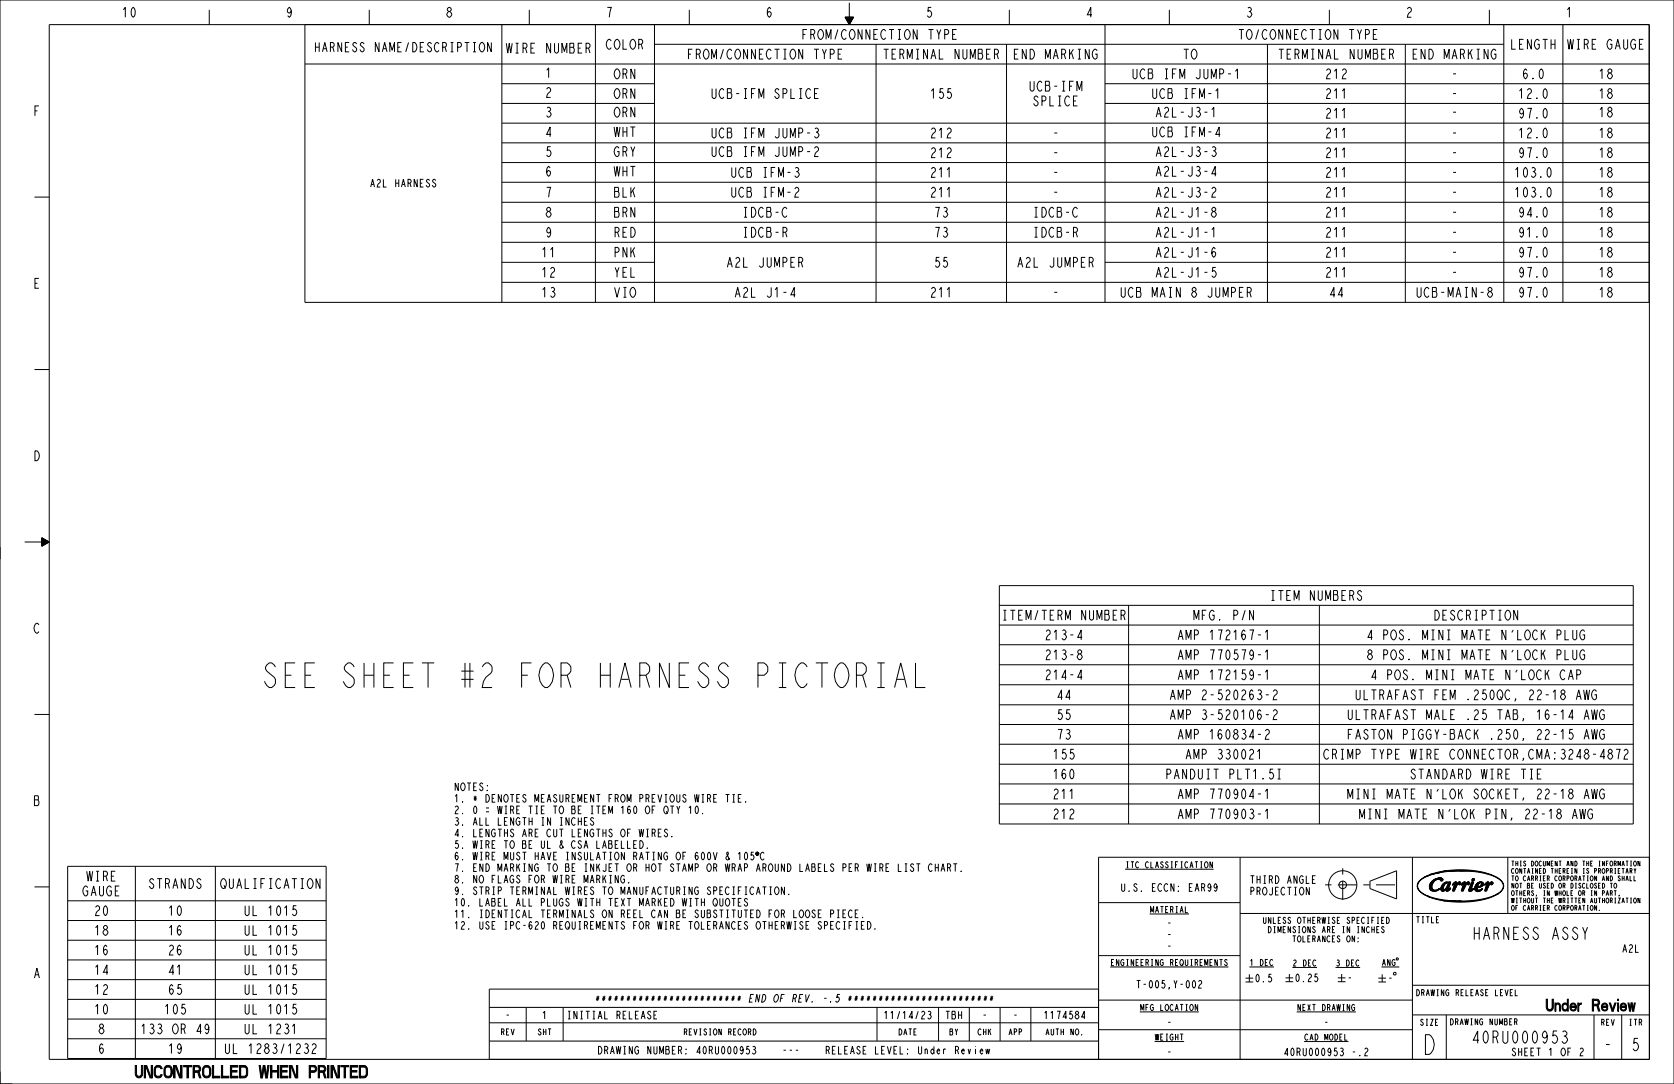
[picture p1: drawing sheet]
<svg xmlns="http://www.w3.org/2000/svg" width="864mm" height="559mm" viewBox="0 0 864 559" stroke-linecap="round" stroke-linejoin="round" font-family="sans-serif">
<path d="M684 456h37M693 448v17" fill="none" stroke="#000" stroke-width=".52" stroke-dasharray="3.3 3.3 9.8 3.3" stroke-linecap="butt"/>
<g fill="none" stroke="#000" stroke-width=".52">
<path d="M0 0h864v559h-864zM108 5v8M190 5v8M259 13v143M273 5v8M307 13v143M338 13v143M356 5v8M436 9h4l-2 4M436 9l2 4M436 9h4M436 9l2 3 2-3"/>
<path d="M436 9h4l-2 3-1-3M437 9h2l-1 3M437 9l1 2M437 10h2M438 10h1l-1 1M438 10v1M438 10h.1M438 1v12M439 10l-1 1-1-1M521 5v8M570 13v143M603 5v8"/>
<path d="M686 5v8M768 5v8M776 13v143M806 13v143M851 13h-826v533h826v-533h-694v143h694M157 33h694M338 23h438M452 23v133M519 23v133M654 23v133M725 23v133M259 43h79"/>
<path d="M259 53h79M570 43h281M570 53h281M259 63h592M259 74h592M259 84h592M259 94h592M18 102h7M259 104h592M259 115h592M259 125h592M259 135h79"/>
<path d="M570 135h281M259 146h592M18 190h7M13 279h12M22 277l3 2-3 3zM22 277l3 2-3 2M22 278v3M22 278l3 1M22 278v3l3-2M22 278l2 1-2 2M22 278l2 1-2 1M22 279v1l2-1"/>
<path d="M22 279h1l-1 1M23 279v1v-1M23 279h.1M516 302h327v123h-327zM516 312h327M582 312v113M681 312v113M516 322h327M516 332h327M516 343h327M516 353h327M18 368h7"/>
<path d="M516 363h327M516 373h327M516 384h327M516 394h327M516 404h327M516 414h327M18 457h7M35 447h133v99h-133zM70 447v99M111 447v99M640 442v104M707 454l13-5v14l-13-5z"/>
<path d="M729 442v104M731 457l1 1zM732 458l1 2 5 3-4-2zM732 455l-1 2zM733 453l5-2-4 2-3 3zM735 452l3-1 5-1zM738 458h1zM738 451l5-2h6zM738 459h1zM738 455h1v3h-1zM738 459h2zM738 459h4h-2z"/>
<path d="M739 454h2l-2 1h-1zM739 454l3-1h2v1l-1-1h-2l-2 2v2v2h1l3-1-2 1h-2l-1-1v-2zM740 454l2-1zM740 453h2zM740 459l3-1-1 1zM740 453h4zM741 453h3zM742 453h2zM742 458h.1M742 453h1zM743 458h.1M743 449h17z"/>
<path d="M743 453l1 1zM743 458h2zM743 458h1zM743 459h2zM743 459h3h-2zM743 458l2-1zM744 459h1h-1zM745 456l1-1zM745 456l1-1-1 2-2 1zM745 456l1-1h2l-1 4 1-1-1 1h-1v-1l-1 1h-1l-1-1zM745 449l7-1 8 1zM745 455h1z"/>
<path d="M745 459l1-1zM745 455h1h1zM746 456l1-1-1 3-1 1v-1zM746 459h2h-1zM746 459h1zM747 457l1-1-1 3h-1v-1zM747 455h1l-1 1zM747 456l1-1-1 2zM747 459l1-1zM748 458h.1M749 456h1zM750 456h-1z"/>
<path d="M750 458l1-1-1 2h-1zM750 455h.1M750 455h1v2l2-2h1l-1 1h-1l-2 3h-1l1-4-1 1zM750 455h1zM750 455h1l-1 1zM750 456l1 1 1-2-1 2-1 1zM750 456h1v1zM751 455h.1M752 455h2zM752 455h1zM752 455h2l-1 1zM753 455h.1"/>
<path d="M753 456h.1M753 449a33 33 0 0 1 20 4 4 4 0 0 1 3 4 4 4 0 0 1-4 4 5 5 0 0 0 4-4 5 5 0 0 0-4-5 48 48 0 0 0-19-3zM754 456h1zM754 456h.1M754 456h1h-1zM754 458l2-1-1 2h-1zM754 455h1zM755 455h1v2l1-2h1v1h-1l-2 3h-1l1-4-1 1zM755 455h1zM755 455h1l-1 1zM755 456l1 1 1-2-1 2-2 1zM755 456h1v1z"/>
<path d="M756 455h2zM757 455h1zM757 455h1v1zM757 456h.1M758 459h2l-2 1zM758 459h1zM759 459l1-1zM759 455h1zM759 455h1l-2 3zM759 455h1l-1 4 1-1-2 2v-1zM759 455h.1M759 454l2-1-1 1z"/>
<path d="M760 453h1zM760 453h.1M760 458h.1M760 455l-1 4h-1zM761 458h1zM761 458l2-1zM761 458l1 1zM761 457h3zM761 459h1zM761 457l4-1-1 1zM761 457h1zM761 459h2z"/>
<path d="M761 457l1-1zM761 459h3zM761 459h3l-2 1zM761 456h2l-2 1zM761 456h2h-2zM762 456l1-1zM762 456l1-1-2 1zM762 456l2-1h1v2l-3 1 1 1 2-1-2 1-1 1-1-1v-2zM762 455h1zM762 455h2zM762 455h2l1 1h-1v-1zM763 455h1v1l-2 1z"/>
<path d="M763 455h1zM763 459l2-1zM764 456h1zM764 458h1zM765 458h.1M766 456h1zM766 456h1h-1zM766 458l2-1-1 2h-1zM766 455h1zM767 455h1v2l1-2h1v1h-1l-2 3h-1l1-4-1 1zM767 455h1zM767 455h1l-1 1z"/>
<path d="M767 456l1 1 1-2-1 2-2 1zM767 456h1v1zM768 455h2zM769 455h1zM769 455h1v1zM769 456h.1M778 442v29M851 442h-284v104M35 464h133M35 475h133M567 465h73M640 471h211"/>
<path d="M736 462l5 2zM741 463l6 1h-2zM745 464h6zM747 465l11-1a40 40 0 0 0 15-3 47 47 0 0 1-26 4zM747 465l7-1zM35 485h133M35 495h133M567 493h73M35 505h133M35 515h133M252 519h315M271 519v18"/>
<path d="M291 519v18M452 519v18M484 519v18M500 519v18M516 519v18M532 519v18M567 510h-315v36M567 516h162M729 508h122M35 525h133M35 535h133M252 537h315"/>
<path d="M252 527h315M567 531h162M729 523h122M746 523v23M822 523v23M837 523v23"/>
<circle cx="693" cy="456" r="7"/>
<circle cx="693" cy="456" r="1.9"/>
<circle cx="760" cy="454" r=".7"/>
</g>
<g fill="#000">
<path d="M731 457l1 1zM732 455l-1 2zM732 458l1 2 5 3-4-2zM733 453l5-2-4 2-3 3zM738 458h1zM738 459h1zM738 455h1v3h-1zM738 459h2zM738 459h4h-2zM739 454h2l-2 1h-1zM735 452l3-1 5-1zM740 454l2-1z"/>
<path d="M740 453h2zM740 459l3-1-1 1zM742 453h2zM742 453h1zM741 453h3zM740 453h4zM743 453l1 1zM743 458h1zM743 458h2zM743 458l2-1zM743 459h2zM743 459h3h-2z"/>
<path d="M744 459h1h-1zM745 459l1-1zM745 456l1-1-1 2-2 1zM745 456l1-1zM745 455h1zM745 455h1h1zM738 451l5-2h6zM746 459h1zM746 459h2h-1zM747 455h1l-1 1zM747 457l1-1-1 3h-1v-1zM747 459l1-1z"/>
<path d="M747 456l1-1-1 2zM749 456h1zM750 456h-1zM743 449h17zM750 458l1-1-1 2h-1zM750 456h1v1zM750 455h1zM750 455h1l-1 1zM750 456l1 1 1-2-1 2-1 1zM752 455h2zM752 455h2l-1 1zM752 455h1z"/>
<path d="M753 449a33 33 0 0 1 20 4 4 4 0 0 1 3 4 4 4 0 0 1-4 4 5 5 0 0 0 4-4 5 5 0 0 0-4-5 48 48 0 0 0-19-3zM745 449l7-1 8 1zM754 456h1zM754 456h1h-1zM754 455h1zM754 458l2-1-1 2h-1zM755 455h1zM755 456h1v1zM755 455h1l-1 1zM755 456l1 1 1-2-1 2-2 1zM756 455h2zM757 455h1v1z"/>
<path d="M757 455h1zM758 459h1zM758 459h2l-2 1zM760 455l-1 4h-1zM759 455h1zM759 455h1l-2 3zM759 459l1-1zM760 453h1zM759 454l2-1-1 1zM761 458h1zM761 458l2-1zM761 458l1 1z"/>
<path d="M761 459h1zM761 457h1zM761 457l1-1zM761 456h2l-2 1zM761 459h2zM761 456h2h-2zM762 456l1-1-2 1zM761 459h3zM762 456l1-1zM762 455h1zM761 457h3zM762 455h2z"/>
<path d="M763 455h1zM761 459h3l-2 1zM762 455h2l1 1h-1v-1zM763 459l2-1zM764 458h1zM761 457l4-1-1 1zM764 456h1zM766 456h1zM766 456h1h-1zM766 455h1zM766 458l2-1-1 2h-1zM767 455h1z"/>
<path d="M767 456h1v1zM767 455h1l-1 1zM767 456l1 1 1-2-1 2-2 1zM768 455h2zM769 455h1v1zM769 455h1zM736 462l5 2zM741 463l6 1h-2zM745 464h6zM747 465l7-1zM747 465l11-1a40 40 0 0 0 15-3 47 47 0 0 1-26 4z"/>
</g>
<!-- layer: 0 -->
<path d="M0 282v6M0 552v7h6" fill="none" stroke="#000" stroke-width=".52"/>
<!-- layer: NOTES3D -->
<g fill="none" stroke="#000" stroke-width=".52">
<path d="M472 342v12h5M363 419h.1M385 414h.1M334 437h.1M347 431h.1M389 439h-1l-1 2h1a1.3 1.3 0 0 1 1 1 1.3 1.3 0 0 1-1 1h-1M325 455h.1M471 446l-1-1a1.6 1.6 0 0 0 0 2 1.6 1.6 0 0 0 1 1v1l-1-1M473 445h2M474 445v4M580 448h46M833 456v-1a1.2 1.2 0 0 1 1 2 1.2 1.2 0 0 1-1 1z"/>
<path d="M843 452v2h1M844 448l-1 1M846 444v2l-1-2v2M386 464l-1-1a1.6 1.6 0 0 0-1 2 1.6 1.6 0 0 0 2 1l-1 1-1-1M407 461h.1M441 471h1M443 469h-2v4h2M445 473h.1M448 475a2 2 0 0 1 1 2 2 2 0 0 1-1 2zM452 479h.1M593 471h20M835 462h.1"/>
<path d="M846 463v2l-1-2v2M573 498h61M645 498h12M667 499h12M689 499h13M713 498h9M713 498l1-3 1 3M713 497h1M717 495v3l-1-3v3M720 495h-1a1.5 1.5 0 0 0-1 1 1.5 1.5 0 0 0 2 2v-2h-1M721 494v1h-1zM643 504h4"/>
<path d="M643 506h4M645 502v4M663 504h4M663 506h4M665 502v4M690 504h4M690 506h4M692 502v4M711 504h4M711 506h4M713 502v4M719 501l1 1v1l-1-1z"/>
<path d="M588 522h30M596 537h15M669 522h30M673 537h23"/>
</g>
<text font-size="16.5" x="134" y="354">SEE SHEET #2 FOR HARNESS PICTORIAL</text>
<text font-size="13.2" x="733" y="544">D</text>
<g font-size="8.3">
<text x="760" y="484">HARNESS ASSY</text>
<text x="759" y="538">40RU000953</text>
<text x="827" y="542">-</text>
<text x="841" y="542">5</text>
<text x="70" y="556">UNCONTROLLED WHEN PRINTED</text>
</g>
<text font-size="7.9" x="787" y="521">Under Review</text>
<g font-size="6.6">
<text x="63" y="9">10</text>
<text x="147" y="9">9</text>
<text x="230" y="9">8</text>
<text x="312" y="9">7</text>
<text x="395" y="9">6</text>
<text x="477" y="9">5</text>
<text x="560" y="9">4</text>
<text x="643" y="9">3</text>
<text x="725" y="9">2</text>
<text x="808" y="9">1</text>
<text x="414" y="20">FROM/CONNECTION TYPE</text>
<text x="639" y="20">TO/CONNECTION TYPE</text>
<text x="261" y="27">WIRE NUMBER</text>
<text x="312" y="25">COLOR</text>
<text x="779" y="25">LENGTH</text>
<text x="809" y="25">WIRE GAUGE</text>
<text x="355" y="30">FROM/CONNECTION TYPE</text>
<text x="456" y="30">TERMINAL NUMBER</text>
<text x="523" y="30">END MARKING</text>
<text x="610" y="30">TO</text>
<text x="660" y="30">TERMINAL NUMBER</text>
<text x="729" y="30">END MARKING</text>
<text x="281" y="40">1</text>
<text x="316" y="41">ORN</text>
<text x="584" y="41">UCB IFM JUMP-1</text>
<text x="683" y="41">212</text>
<text x="748" y="41">-</text>
<text x="785" y="41">6.0</text>
<text x="825" y="41">18</text>
<text x="531" y="47">UCB-IFM</text>
<text x="281" y="50">2</text>
<text x="316" y="51">ORN</text>
<text x="367" y="51">UCB-IFM SPLICE</text>
<text x="480" y="51">155</text>
<text x="594" y="51">UCB IFM-1</text>
<text x="683" y="51">211</text>
<text x="748" y="51">-</text>
<text x="783" y="51">12.0</text>
<text x="825" y="51">18</text>
<text x="17" y="60">F</text>
<text x="533" y="55">SPLICE</text>
<text x="281" y="60">3</text>
<text x="316" y="60">ORN</text>
<text x="596" y="60">A2L-J3-1</text>
<text x="683" y="61">211</text>
<text x="748" y="60">-</text>
<text x="783" y="61">97.0</text>
<text x="825" y="60">18</text>
<text x="281" y="71">4</text>
<text x="316" y="71">WHT</text>
<text x="367" y="71">UCB IFM JUMP-3</text>
<text x="480" y="71">212</text>
<text x="543" y="71">-</text>
<text x="594" y="71">UCB IFM-4</text>
<text x="683" y="71">211</text>
<text x="748" y="71">-</text>
<text x="783" y="71">12.0</text>
<text x="825" y="71">18</text>
<text x="281" y="81">5</text>
<text x="316" y="81">GRY</text>
<text x="367" y="81">UCB IFM JUMP-2</text>
<text x="480" y="81">212</text>
<text x="543" y="81">-</text>
<text x="596" y="81">A2L-J3-3</text>
<text x="683" y="81">211</text>
<text x="748" y="81">-</text>
<text x="783" y="81">97.0</text>
<text x="825" y="81">18</text>
<text x="281" y="91">6</text>
<text x="316" y="91">WHT</text>
<text x="377" y="91">UCB IFM-3</text>
<text x="480" y="91">211</text>
<text x="543" y="91">-</text>
<text x="596" y="91">A2L-J3-4</text>
<text x="683" y="91">211</text>
<text x="748" y="91">-</text>
<text x="781" y="91">103.0</text>
<text x="825" y="91">18</text>
<text x="281" y="102">7</text>
<text x="316" y="102">BLK</text>
<text x="377" y="102">UCB IFM-2</text>
<text x="480" y="102">211</text>
<text x="543" y="102">-</text>
<text x="596" y="102">A2L-J3-2</text>
<text x="683" y="102">211</text>
<text x="748" y="102">-</text>
<text x="781" y="102">103.0</text>
<text x="825" y="102">18</text>
<text x="281" y="112">8</text>
<text x="316" y="112">BRN</text>
<text x="383" y="112">IDCB-C</text>
<text x="482" y="112">73</text>
<text x="533" y="112">IDCB-C</text>
<text x="596" y="112">A2L-J1-8</text>
<text x="683" y="112">211</text>
<text x="748" y="112">-</text>
<text x="783" y="112">94.0</text>
<text x="825" y="112">18</text>
<text x="281" y="122">9</text>
<text x="316" y="122">RED</text>
<text x="383" y="122">IDCB-R</text>
<text x="482" y="122">73</text>
<text x="533" y="122">IDCB-R</text>
<text x="596" y="122">A2L-J1-1</text>
<text x="683" y="122">211</text>
<text x="748" y="122">-</text>
<text x="783" y="122">91.0</text>
<text x="825" y="122">18</text>
<text x="279" y="133">11</text>
<text x="316" y="133">PNK</text>
<text x="375" y="138">A2L JUMPER</text>
<text x="482" y="138">55</text>
<text x="525" y="138">A2L JUMPER</text>
<text x="596" y="133">A2L-J1-6</text>
<text x="683" y="133">211</text>
<text x="748" y="133">-</text>
<text x="783" y="133">97.0</text>
<text x="825" y="133">18</text>
<text x="279" y="143">12</text>
<text x="316" y="143">YEL</text>
<text x="596" y="143">A2L-J1-5</text>
<text x="683" y="143">211</text>
<text x="748" y="143">-</text>
<text x="783" y="143">97.0</text>
<text x="825" y="143">18</text>
<text x="17" y="149">E</text>
<text x="279" y="153">13</text>
<text x="316" y="153">VIO</text>
<text x="379" y="153">A2L J1-4</text>
<text x="480" y="153">211</text>
<text x="543" y="153">-</text>
<text x="578" y="153">UCB MAIN 8 JUMPER</text>
<text x="685" y="153">44</text>
<text x="731" y="153">UCB-MAIN-8</text>
<text x="783" y="153">97.0</text>
<text x="825" y="153">18</text>
<text x="17" y="237">D</text>
<text x="655" y="310">ITEM NUMBERS</text>
<text x="517" y="320">ITEM/TERM NUMBER</text>
<text x="616" y="320">MFG. P/N</text>
<text x="740" y="320">DESCRIPTION</text>
<text x="17" y="326">C</text>
<text x="539" y="330">213-4</text>
<text x="608" y="330">AMP 172167-1</text>
<text x="706" y="330">4 POS. MINI MATE N'LOCK PLUG</text>
<text x="539" y="340">213-8</text>
<text x="608" y="340">AMP 770579-1</text>
<text x="706" y="340">8 POS. MINI MATE N'LOCK PLUG</text>
<text x="539" y="350">214-4</text>
<text x="608" y="350">AMP 172159-1</text>
<text x="708" y="350">4 POS. MINI MATE N'LOCK CAP</text>
<text x="545" y="361">44</text>
<text x="604" y="361">AMP 2-520263-2</text>
<text x="700" y="361">ULTRAFAST FEM .250QC, 22-18 AWG</text>
<text x="545" y="371">55</text>
<text x="604" y="371">AMP 3-520106-2</text>
<text x="696" y="371">ULTRAFAST MALE .25 TAB, 16-14 AWG</text>
<text x="545" y="381">73</text>
<text x="608" y="381">AMP 160834-2</text>
<text x="696" y="381">FASTON PIGGY-BACK .250, 22-15 AWG</text>
<text x="543" y="391">155</text>
<text x="612" y="391">AMP 330021</text>
<text x="684" y="391">CRIMP TYPE WIRE CONNECTOR,CMA:3248-4872</text>
<text x="543" y="402">160</text>
<text x="602" y="402">PANDUIT PLT1.5I</text>
<text x="728" y="402">STANDARD WIRE TIE</text>
<text x="543" y="412">211</text>
<text x="608" y="412">AMP 770904-1</text>
<text x="696" y="412">MINI MATE N'LOK SOCKET, 22-18 AWG</text>
<text x="17" y="415">B</text>
<text x="543" y="422">212</text>
<text x="608" y="422">AMP 770903-1</text>
<text x="702" y="422">MINI MATE N'LOK PIN, 22-18 AWG</text>
<text x="44" y="454">WIRE</text>
<text x="42" y="462">GAUGE</text>
<text x="77" y="458">STRANDS</text>
<text x="114" y="458">QUALIFICATION</text>
<text x="48" y="472">20</text>
<text x="87" y="472">10</text>
<text x="126" y="472">UL 1015</text>
<text x="48" y="482">18</text>
<text x="87" y="482">16</text>
<text x="126" y="482">UL 1015</text>
<text x="48" y="492">16</text>
<text x="87" y="492">26</text>
<text x="126" y="492">UL 1015</text>
<text x="48" y="502">14</text>
<text x="87" y="502">41</text>
<text x="126" y="502">UL 1015</text>
<text x="17" y="504">A</text>
<text x="48" y="513">12</text>
<text x="87" y="513">65</text>
<text x="126" y="513">UL 1015</text>
<text x="48" y="523">10</text>
<text x="85" y="523">105</text>
<text x="126" y="523">UL 1015</text>
<text x="50" y="533">8</text>
<text x="73" y="533">133 OR 49</text>
<text x="126" y="533">UL 1231</text>
<text x="50" y="543">6</text>
<text x="87" y="543">19</text>
<text x="116" y="543">UL 1283/1232</text>
</g>
<text font-size="6.3" x="163" y="27">HARNESS NAME/DESCRIPTION</text>
<text font-size="5.5" x="390" y="443">°C</text>
<g font-size="5.2">
<text x="191" y="96">A2L HARNESS</text>
<text x="234" y="408">NOTES:</text>
<text x="234" y="414">1. * DENOTES MEASUREMENT FROM PREVIOUS WIRE TIE.</text>
<text x="234" y="419">2. 0 = WIRE TIE TO BE ITEM 160 OF QTY 10.</text>
<text x="234" y="425">3. ALL LENGTH IN INCHES</text>
<text x="234" y="431">4. LENGTHS ARE CUT LENGTHS OF WIRES.</text>
<text x="234" y="437">5. WIRE TO BE UL &amp; CSA LABELLED.</text>
<text x="234" y="443">6. WIRE MUST HAVE INSULATION RATING OF 600V &amp; 105</text>
<text x="234" y="449">7. END MARKING TO BE INKJET OR HOT STAMP OR WRAP AROUND LABELS PER WIRE LIST</text>
<text x="479" y="449">CHART.</text>
<text x="234" y="455">8. NO FLAGS FOR WIRE MARKING.</text>
<text x="644" y="455">THIRD ANGLE</text>
<text x="234" y="461">9. STRIP TERMINAL WIRES TO MANUFACTURING SPECIFICATION.</text>
<text x="578" y="459">U.S. ECCN:</text>
<text x="613" y="459">EAR99</text>
<text x="644" y="461">PROJECTION</text>
<text x="234" y="467">10. LABEL ALL PLUGS WITH TEXT MARKED WITH QUOTES</text>
<text x="234" y="473">11. IDENTICAL TERMINALS ON REEL CAN BE SUBSTITUTED FOR LOOSE PIECE.</text>
<text x="234" y="479">12. USE IPC-620 REQUIREMENTS FOR WIRE TOLERANCES OTHERWISE SPECIFIED.</text>
<text x="602" y="478">-</text>
<text x="602" y="484">-</text>
<text x="602" y="490">-</text>
<text x="837" y="491">A2L</text>
<text x="586" y="509">T-005,Y-002</text>
<text x="647" y="506">0.5</text>
<text x="668" y="506">0.25</text>
<text x="695" y="506">-</text>
<text x="716" y="506">-</text>
<text x="308" y="517">************************ END OF REV.</text>
<text x="424" y="517">-.5</text>
<text x="437" y="517">************************</text>
<text x="260" y="525">-</text>
<text x="279" y="525">1</text>
<text x="292" y="525">INITIAL RELEASE</text>
<text x="456" y="525">11/14/23</text>
<text x="487" y="525">TBH</text>
<text x="506" y="525">-</text>
<text x="522" y="525">-</text>
<text x="538" y="525">1174584</text>
<text x="602" y="529">-</text>
<text x="683" y="529">-</text>
<text x="309" y="543">DRAWING NUMBER:</text>
<text x="359" y="543">40RU000953</text>
<text x="403" y="543">---</text>
<text x="426" y="543">RELEASE LEVEL:</text>
<text x="474" y="543">Under Review</text>
<text x="602" y="544">-</text>
<text x="662" y="544">40RU000953</text>
<text x="697" y="544">-.2</text>
<text x="780" y="544">SHEET 1 OF 2</text>
</g>
<g font-size="4.1">
<text x="581" y="447">ITC CLASSIFICATION</text>
<text x="593" y="470">MATERIAL</text>
<text x="652" y="476">UNLESS OTHERWISE SPECIFIED</text>
<text x="730" y="476">TITLE</text>
<text x="654" y="481">DIMENSIONS ARE IN INCHES</text>
<text x="667" y="486">TOLERANCES ON:</text>
<text x="574" y="498">ENGINEERING REQUIREMENTS</text>
<text x="645" y="498">1 DEC</text>
<text x="667" y="498">2 DEC</text>
<text x="689" y="498">3 DEC</text>
<text x="730" y="513">DRAWING RELEASE LEVEL</text>
<text x="588" y="521">MFG LOCATION</text>
<text x="669" y="521">NEXT DRAWING</text>
<text x="258" y="534">REV</text>
<text x="277" y="534">SHT</text>
<text x="353" y="534">REVISION RECORD</text>
<text x="463" y="534">DATE</text>
<text x="490" y="534">BY</text>
<text x="504" y="534">CHK</text>
<text x="520" y="534">APP</text>
<text x="539" y="534">AUTH NO.</text>
<text x="732" y="529">SIZE</text>
<text x="748" y="528">DRAWING NUMBER</text>
<text x="826" y="529">REV</text>
<text x="840" y="529">ITR</text>
<text x="596" y="536">WEIGHT</text>
<text x="673" y="536">CAD MODEL</text>
</g>
<g font-size="3.3">
<text x="779" y="446">THIS DOCUMENT AND THE INFORMATION</text>
<text x="779" y="450">CONTAINED THEREIN IS PROPRIETARY</text>
<text x="779" y="454">TO CARRIER CORPORATION AND SHALL</text>
<text x="779" y="458">NOT BE USED OR DISCLOSED TO</text>
<text x="779" y="462">OTHERS, IN WHOLE OR IN PART,</text>
<text x="779" y="465">WITHOUT THE WRITTEN AUTHORIZATION</text>
<text x="779" y="469">OF CARRIER CORPORATION.</text>
</g>
</svg>
